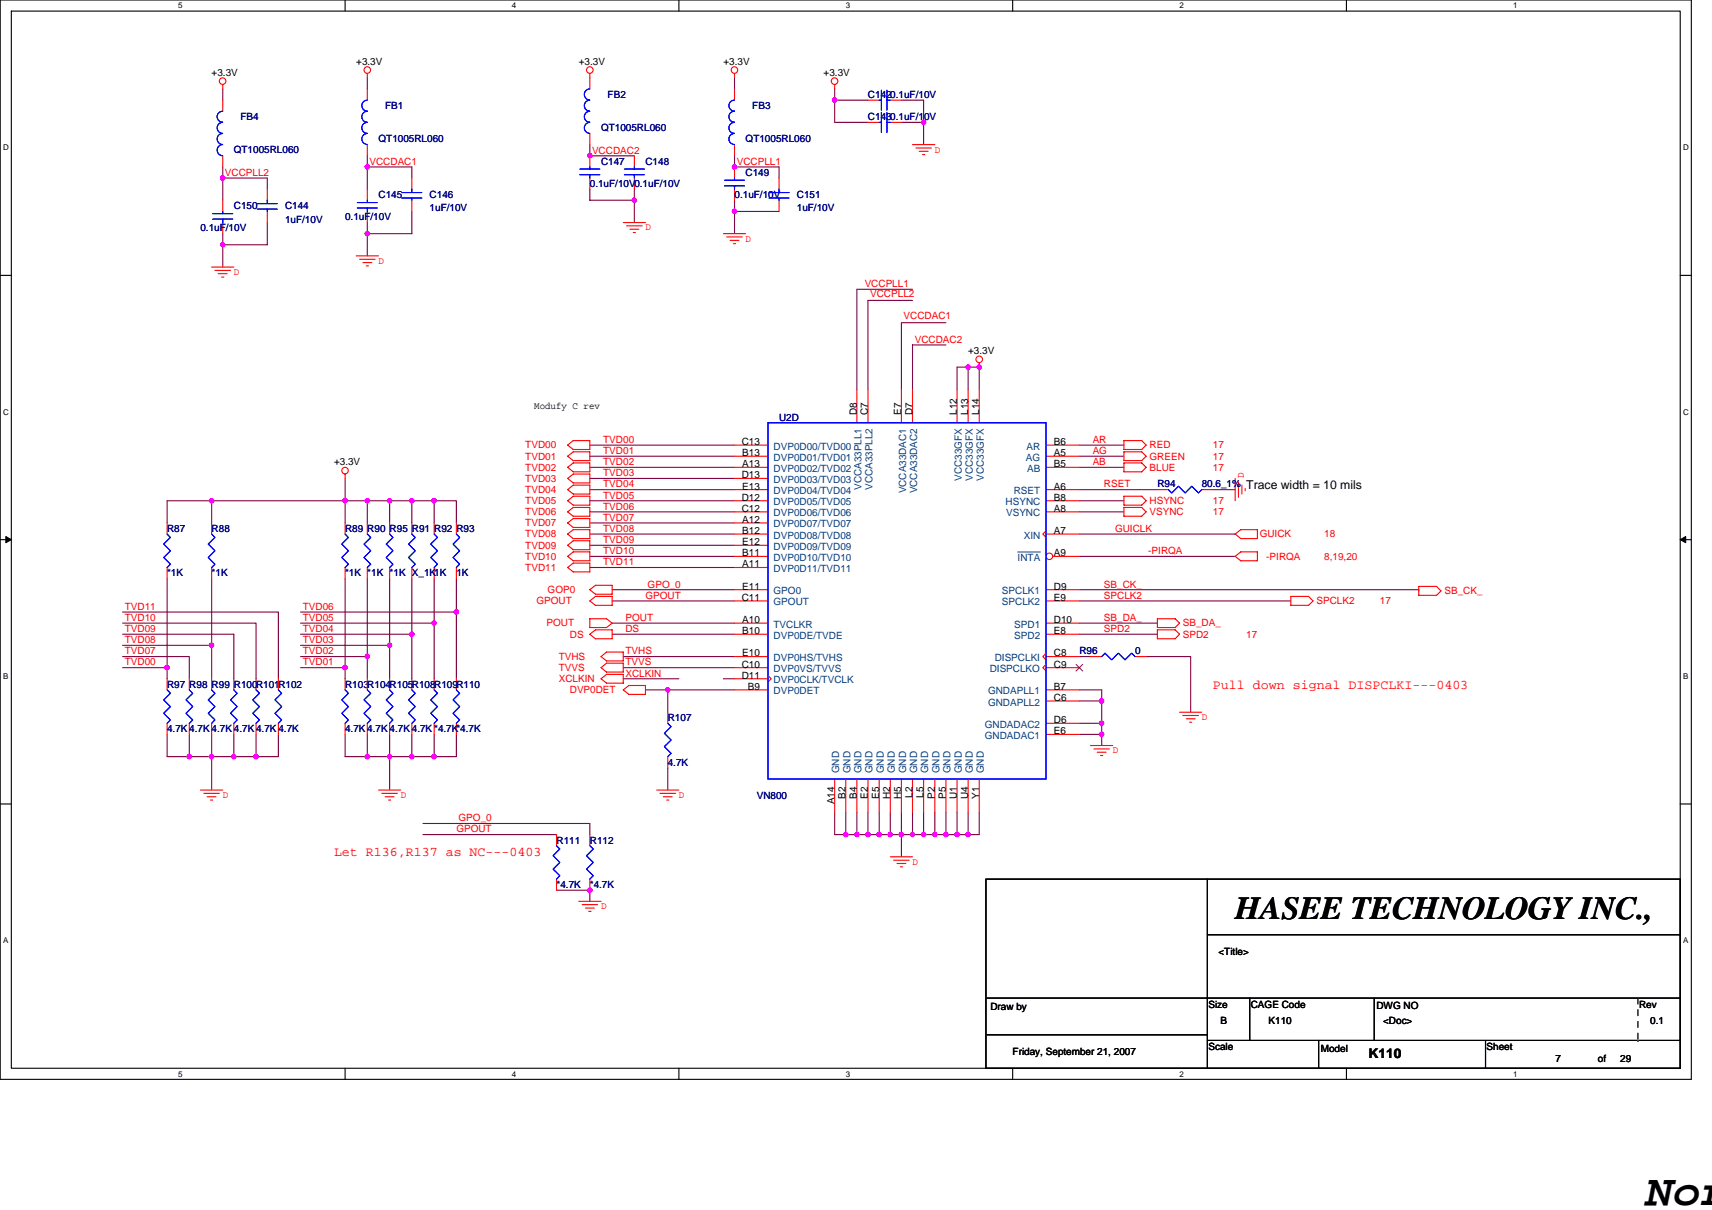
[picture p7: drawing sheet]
<svg xmlns="http://www.w3.org/2000/svg" width="297mm" height="210mm" viewBox="0 0 297 210" stroke-linecap="round" stroke-linejoin="round" font-family="sans-serif">
<path d="M0 0h293.5v187.2h-293.5zM2 1.9h289.5v183.4h-289.5z" fill="none" stroke="#000" stroke-width=".19"/>
<g fill="#fff">
<path d="M30.9 .2h.8v1.6h-.8z"/>
<path d="M30.9 185.5h.8v1.6h-.8z"/>
</g>
<path d="M59.9 0v1.9M59.9 185.3v1.9" fill="none" stroke="#000" stroke-width=".19"/>
<g fill="#fff">
<path d="M88.8 .2h.8v1.6h-.8z"/>
<path d="M88.8 185.5h.8v1.6h-.8z"/>
</g>
<path d="M117.8 0v1.9M117.8 185.3v1.9" fill="none" stroke="#000" stroke-width=".19"/>
<g fill="#fff">
<path d="M146.7 .2h.8v1.6h-.8z"/>
<path d="M146.7 185.5h.8v1.6h-.8z"/>
</g>
<path d="M175.7 0v1.9M175.7 185.3v1.9" fill="none" stroke="#000" stroke-width=".19"/>
<g fill="#fff">
<path d="M204.7 .2h.7v1.6h-.7z"/>
<path d="M204.7 185.5h.7v1.6h-.7z"/>
</g>
<path d="M233.6 0v1.9M233.6 185.3v1.9" fill="none" stroke="#000" stroke-width=".19"/>
<g fill="#fff">
<path d="M262.6 .2h.7v1.6h-.7z"/>
<path d="M262.6 185.5h.7v1.6h-.7z"/>
<path d="M.5 24.8h1v1.6h-1z"/>
<path d="M292 24.8h1v1.6h-1z"/>
<path d="M.5 70.7h1v1.5h-1z"/>
<path d="M292 70.7h1v1.5h-1z"/>
</g>
<path d="M0 47.8h2M291.5 47.8h2" fill="none" stroke="#000" stroke-width=".19"/>
<g fill="#fff">
<path d="M.5 116.5h.9v1.6h-.9z"/>
<path d="M292 116.5h.9v1.6h-.9z"/>
</g>
<path d="M0 93.6h2M291.5 93.6h2" fill="none" stroke="#000" stroke-width=".19"/>
<path d="M1 93.1l1 .5-1 .5zM291.5 93.6l1-.5v1z" fill="#000" stroke="#000" stroke-width=".17"/>
<g fill="#fff">
<path d="M.5 162.4h.9v1.5h-.9z"/>
<path d="M292 162.4h.9v1.5h-.9z"/>
</g>
<path d="M0 139.5h2M291.5 139.5h2M171.1 152.5h120.4v32.8h-120.4zM209.5 152.5v32.8M171.3 179.5h38.2M171.3 173.1h120.2M209.5 162.2h82M216.8 173.1v7.4M238.4 173.1v7.4M209.5 180.5h82M228.8 180.5v4.8M257.7 180.5v4.8" fill="none" stroke="#000" stroke-width=".19"/>
<g fill="none" stroke="#800040" stroke-width=".19">
<path d="M38.6 15.4v2M63.7 13.5v1.9M127.4 13.5v1.9M144.8 15.4v5.8h5.8M144.8 17.4h5.8M156.4 17.4h3.8v7.7M38.6 29v5.7M38.6 30.9h7.8v1.9M46.4 38.6v3.9h-7.8M63.7 29h7.8v1.9M63.7 27v5.8M63.7 38.6v5.8"/>
<path d="M71.5 36.7v3.8h-7.8M102.3 25.1v1.9h7.8M102.3 32.8v1.9h7.8M110.1 32.8v5.8M127.4 27v2h7.8v1.9M127.4 34.7v5.8M127.4 36.7h7.8M156.4 21.2h3.8M38.6 40.5v5.8M158.3 50.2h-9.6v17.4M158.3 52.1h-7.7v15.5M164.1 59.8h-5.8v7.8"/>
<path d="M164.1 56h-7.7v11.6M102.3 79.1h25.1M102.3 77.2h25.1M168 63.7h1.9v3.9M168 63.7v3.9M168 63.7h-2v3.9M187.3 79.1h7.7M187.3 77.2h7.7M36.7 86.9h23.2v3.8M36.7 86.9h-7.7v3.8M36.7 86.9v3.8M59.9 83v3.9h15.4"/>
<path d="M63.7 86.9v3.8M67.6 86.9v3.8M71.5 86.9v3.8M75.3 86.9h3.9v3.8M75.3 86.9v3.8M102.3 90.7h25.1M102.3 96.5h25.1M102.3 86.9h25.1M102.3 94.6h25.1M102.3 98.4h25.1M102.3 81.1h25.1M102.3 83h25.1"/>
<path d="M102.3 92.6h25.1M102.3 84.9h25.1M102.3 88.8h25.1M187.3 96.5h27M187.3 86.9h7.7M187.3 81.1h7.7M187.3 92.6h27M187.3 84.9h13.5M187.3 88.8h7.7M210.5 84.9h3.8M21.3 106.2h27v11.6M21.3 108.1h23.1v9.7"/>
<path d="M21.3 113.9h11.5v3.9M21.3 115.8h7.7v2M21.3 110h19.3v7.8M21.3 112h15.4M29 100.4v15.4M36.7 100.4v17.4M52.2 110h19.3M52.2 115.8h7.7M52.2 113.9h11.5M52.2 108.1h23.1M52.2 112h15.4M52.2 106.2h27"/>
<path d="M59.9 100.4v17.4M63.7 100.4v17.4M67.6 100.4v17.4M71.5 100.4v17.4M75.3 100.4v17.4M79.2 100.4v17.4M106.2 104.2h21.2M106.2 110h21.2M106.2 102.3h21.2M106.2 108.1h21.2M108.1 117.8h9.7M108.1 115.8h19.3"/>
<path d="M108.1 113.9h19.3M112 119.7h15.4M115.9 119.7v3.8M125.5 117.8h1.9M187.3 119.7h3.9v1.9M187.3 104.2h36.7M187.3 110h13.5M187.3 113.9h1.9M187.3 102.3h58.9v.2M187.3 108.1h13.5M198.9 113.9h7.7v9.6M29 127.4v3.9h19.3v-3.9"/>
<path d="M32.8 127.4v3.9M36.7 127.4v9.7M40.6 127.4v3.9M44.4 127.4v3.9M59.9 127.4v3.9h19.3v-3.9M63.7 127.4v3.9M67.6 127.4v9.7M71.5 127.4v3.9M75.3 127.4v3.9M115.9 133.2v3.9M187.3 121.6h3.9v3.9M187.3 125.5h3.9"/>
<path d="M187.3 127.4h3.9M191.2 125.5v3.8M73.4 144.8h23.2M73.4 142.9h28.9v1.9M96.6 154.4h5.7v2M144.8 140.9v3.9h25.1v-3.9M146.7 140.9v3.9M148.7 140.9v3.9M150.6 140.9v3.9M152.5 140.9v3.9M154.5 140.9v3.9M156.4 140.9v7.7"/>
<path d="M158.3 140.9v3.9M160.2 140.9v3.9M162.2 140.9v3.9M164.1 140.9v3.9M166 140.9v3.9M168 140.9v3.9"/>
</g>
<g fill="#f0f" stroke="#f0f" stroke-width=".19">
<circle cx="115.8" cy="119.7" r=".38"/>
<circle cx="144.8" cy="17.4" r=".38"/>
<circle cx="191.1" cy="121.6" r=".38"/>
<circle cx="191.1" cy="127.4" r=".38"/>
<circle cx="160.3" cy="21.2" r=".38"/>
<circle cx="169.9" cy="63.7" r=".38"/>
<circle cx="168" cy="63.7" r=".38"/>
<circle cx="168" cy="144.8" r=".38"/>
<circle cx="146.7" cy="144.8" r=".38"/>
<circle cx="148.7" cy="144.8" r=".38"/>
<circle cx="160.3" cy="144.8" r=".38"/>
<circle cx="158.3" cy="144.8" r=".38"/>
<circle cx="154.5" cy="144.8" r=".38"/>
<circle cx="150.6" cy="144.8" r=".38"/>
<circle cx="152.5" cy="144.8" r=".38"/>
<circle cx="164.1" cy="144.8" r=".38"/>
<circle cx="162.2" cy="144.8" r=".38"/>
<circle cx="166" cy="144.8" r=".38"/>
<circle cx="191.1" cy="125.5" r=".38"/>
<circle cx="156.4" cy="144.8" r=".38"/>
<circle cx="102.3" cy="27" r=".38"/>
<circle cx="110" cy="34.7" r=".38"/>
<circle cx="127.4" cy="36.7" r=".38"/>
<circle cx="127.4" cy="28.9" r=".38"/>
<circle cx="38.6" cy="42.4" r=".38"/>
<circle cx="38.6" cy="30.9" r=".38"/>
<circle cx="63.7" cy="40.5" r=".38"/>
<circle cx="63.7" cy="28.9" r=".38"/>
<circle cx="36.7" cy="111.9" r=".38"/>
<circle cx="44.4" cy="131.3" r=".38"/>
<circle cx="36.7" cy="131.3" r=".38"/>
<circle cx="32.8" cy="131.3" r=".38"/>
<circle cx="40.6" cy="131.3" r=".38"/>
<circle cx="71.4" cy="110" r=".38"/>
<circle cx="67.6" cy="111.9" r=".38"/>
<circle cx="63.7" cy="113.9" r=".38"/>
<circle cx="71.4" cy="131.3" r=".38"/>
<circle cx="75.3" cy="131.3" r=".38"/>
<circle cx="67.6" cy="131.3" r=".38"/>
<circle cx="63.7" cy="131.3" r=".38"/>
<circle cx="29" cy="115.8" r=".38"/>
<circle cx="79.2" cy="106.2" r=".38"/>
<circle cx="75.3" cy="108.1" r=".38"/>
<circle cx="59.9" cy="115.8" r=".38"/>
<circle cx="75.3" cy="86.9" r=".38"/>
<circle cx="67.6" cy="86.9" r=".38"/>
<circle cx="59.9" cy="86.9" r=".38"/>
<circle cx="71.4" cy="86.9" r=".38"/>
<circle cx="63.7" cy="86.9" r=".38"/>
<circle cx="36.7" cy="86.9" r=".38"/>
<circle cx="102.3" cy="154.4" r=".38"/>
</g>
<g fill="none" stroke="#f00" stroke-width=".19">
<path d="M38.6 14.7v.7M63.7 12.7v.8M102.3 12.7v.8M127.4 12.7v.8M144.8 14.7v.7M63.7 32.8v1.9M63.7 36.7v1.9M108.1 38.6h3.9M108.7 39.2h2.7M109.3 39.8h1.5M158.3 25.1h3.9M158.9 25.7h2.7"/>
<path d="M159.5 26.2h1.5M160.1 26.8h.4M36.7 46.3h3.9M37.3 46.9h2.7M37.9 47.5h1.5M38.5 48.1h.3M61.8 44.4h3.9M62.4 45h2.7M63 45.6h1.5M63.5 46.1h.4M109.9 40.3h.4M125.5 40.5h3.9"/>
<path d="M126.1 41.1h2.7M126.7 41.7h1.5M127.3 42.3h.3M98.5 77.2l1-.8h2.8v1.6h-2.8zM98.5 79.1l1-.7h2.8v1.5h-2.8zM169.9 62.9v.8M195 76.4h3.1l.8 .8-.8 .8h-3.1zM195 78.4h3.1l.8 .7-.8 .8h-3.1zM36.7 90.7v1.9M36.7 98.4v2M59.9 82.2v.8M79.2 90.7v1.9"/>
<path d="M79.2 98.4v2M98.5 81.1l1-.8h2.8v1.6h-2.8zM98.5 83l1-.8h2.8v1.6h-2.8zM98.5 84.9l1-.7h2.8v1.5h-2.8zM98.5 86.9l1-.8h2.8v1.5h-2.8zM98.5 88.8l1-.8h2.8v1.6h-2.8zM98.5 90.7l1-.7h2.8v1.5h-2.8zM98.5 92.6l1-.7h2.8v1.5h-2.8zM98.5 94.6l1-.8h2.8v1.6h-2.8zM98.5 96.5l1-.8h2.8v1.6h-2.8zM98.5 98.4l1-.7h2.8v1.5h-2.8zM195 80.3h3.1l.8 .8-.8 .8h-3.1z"/>
<path d="M195 86.1h3.1l.8 .8-.8 .7h-3.1zM195 88h3.1l.8 .8-.8 .8h-3.1zM214.3 83v3.9M214.3 92.6l1-.7h2.9v1.5h-2.9zM214.3 96.5l1-.8h2.9v1.6h-2.9zM214.9 83.6v2.7M215.5 84.2v1.5M216 84.7v.4M32.8 117.8v1.9M44.4 117.8v1.9M79.2 117.8v1.9M102.3 107.3h2.9l1 .8-1 .8h-2.9z"/>
<path d="M102.3 110l1-.7h2.9v1.5h-2.9zM102.3 102.3l1-.8h2.9v1.6h-2.9zM102.3 104.2l1-.7h2.9v1.5h-2.9zM104.3 113.9l.9-.8h2.9v1.6h-2.9zM104.3 115.8l.9-.8h2.9v1.6h-2.9zM104.3 117.8l.9-.8h2.9v1.5h-2.9zM108.1 119.7l1-.8h2.9v1.6h-2.9zM181.5 119.7h5.8M189.2 113.9h2M196.9 113.9h2M200.8 109.3h3.1l.8 .7-.8 .8h-3.1zM200.8 107.3h3.1l.8 .8-.8 .8h-3.1z"/>
<path d="M224 103.5h3.1l.7 .7-.7 .8h-3.1zM246.2 101.7h3.1l.7 .8-.7 .8h-3.1zM32.8 125.5v1.9M34.8 137.1h3.8M35.4 137.6h2.7M35.9 138.2h1.6M36.5 138.8h.4M44.4 125.5v1.9M65.7 137.1h3.8M66.2 137.6h2.8M66.8 138.2h1.6M67.4 138.8h.4"/>
<path d="M79.2 125.5v1.9M113.9 137.1h3.9M114.5 137.6h2.7M115.1 138.2h1.5M115.7 138.8h.4M181.5 125.5h5.8M181.5 127.4h5.8M181.5 121.6h5.8M189.2 129.3h3.9M189.8 129.9h2.7M190.4 130.5h1.5M190.9 131.1h.4"/>
<path d="M204.7 123.5h3.8M205.2 124.1h2.7M205.8 124.7h1.6M206.4 125.3h.4M100.4 156.4h3.9M101 156.9h2.7M101.6 157.5h1.5M102.1 158.1h.4M102.3 144.8v1.9M102.3 152.5v1.9M154.5 148.6h3.8M155 149.2h2.8"/>
<path d="M155.6 149.8h1.6M156.2 150.4h.4"/>
<circle cx="38.6" cy="14.1" r=".57"/>
<circle cx="63.7" cy="12.1" r=".57"/>
<circle cx="102.3" cy="12.1" r=".57"/>
<circle cx="127.4" cy="12.1" r=".57"/>
<circle cx="144.8" cy="14.1" r=".57"/>
<circle cx="169.9" cy="62.3" r=".57"/>
<circle cx="59.9" cy="81.6" r=".57"/>
</g>
<path d="M284.2 173.1v7.4M284.2 180.5h.1" fill="none" stroke="#fff" stroke-width=".17" stroke-dasharray="1 1 1 1 1 1 1 1"/>
<path d="M284.2 173.1v7.4M284.2 180.5h.1" fill="none" stroke="#000" stroke-width=".17" stroke-dasharray="1 1 1 1 1 1 1 1"/>
<path d="M62 36.1h3.5M62 35.1h3.5M63.7 34.7v.4M63.7 36.1v.6M36.7 92.6l.6 .6-1.2 1.2 1.2 1.1-1.2 1.2 1.2 1.2-.6 .5M79.2 92.6l.6 .6-1.2 1.2 1.2 1.1-1.2 1.2 1.2 1.2-.6 .5M32.8 119.7l.6 .6-1.1 1.1 1.1 1.2-1.1 1.1 1.1 1.2-.6 .6M44.4 119.7l.6 .6-1.1 1.1 1.1 1.2-1.1 1.1 1.1 1.2-.6 .6M79.2 119.7l.6 .6-1.2 1.1 1.2 1.2-1.2 1.1 1.2 1.2-.6 .6M191.2 113.9l.5-.6 1.2 1.2 1.1-1.2 1.2 1.2 1.2-1.2 .5 .6M102.3 146.7l.6 .6-1.1 1.1 1.1 1.2-1.1 1.2 1.1 1.1-.6 .6" fill="none" stroke="#00f" stroke-width=".19"/>
<circle cx="182.1" cy="96.5" r=".57" fill="#fff" stroke="#f00" stroke-width=".19"/>
<g fill="none" stroke="#f00" stroke-width=".19">
<path d="M38.6 17.4v1.9M63.7 15.4v2M102.3 13.5v1.9M127.4 15.4v2M150.6 17.4h1.9M154.5 17.4h1.9M38.6 27v2M38.6 34.7v2M38.6 38.6v1.9M46.4 32.8v1.9M46.4 36.7v1.9M63.7 25.1v1.9"/>
<path d="M71.5 30.9v1.9M71.5 34.7v2M102.3 23.2v1.9M102.3 27v2M102.3 30.9v1.9M110.1 27v2M110.1 30.9v1.9M127.4 25.1v1.9M127.4 29v1.9M127.4 32.8v1.9M135.2 30.9v1.9M135.2 34.7v2"/>
<path d="M150.6 21.2h1.9M154.5 21.2h1.9M127.4 77.2h5.8M127.4 79.1h5.8M148.7 67.6v5.7M150.6 67.6v5.7M156.4 67.6v5.7M158.3 67.6v5.7M166 67.6v5.7M168 67.6v5.7M169.9 67.6v5.7M181.5 77.2h5.8"/>
<path d="M181.5 79.1h5.8M29 90.7v1.9M29 98.4v2M59.9 90.7v1.9M59.9 98.4v2M63.7 90.7v1.9M63.7 98.4v2M67.6 90.7v1.9M67.6 98.4v2M71.5 90.7v1.9M71.5 98.4v2M75.3 90.7v1.9"/>
<path d="M75.3 98.4v2M127.4 96.5h5.8M127.4 81.1h5.8M127.4 84.9h5.8M127.4 86.9h5.8M127.4 88.8h5.8M127.4 92.6h5.8M127.4 83h5.8M127.4 90.7h5.8M127.4 94.6h5.8M127.4 98.4h5.8M181.5 92.1l-.6 .5 .6 .6"/>
<path d="M181.5 81.1h5.8M181.5 84.9h5.8M181.5 86.9h5.8M181.5 88.8h5.8M181.5 92.6h5.8M182.7 96.5h4.6M200.8 84.9h1.9M208.5 84.9h2M29 117.8v1.9M36.7 117.8v1.9M40.6 117.8v1.9M48.3 117.8v1.9"/>
<path d="M59.9 117.8v1.9M63.7 117.8v1.9M67.6 117.8v1.9M71.5 117.8v1.9M75.3 117.8v1.9M127.4 102.3h5.8M127.4 104.2h5.8M127.4 115.8h5.8M127.4 113.9h5.8M127.4 117.8h5.8M127.4 110h5.8M127.4 108.1h5.8"/>
<path d="M127.4 119.7h5.8M133.2 117.2l.6 .6-.6 .5M181.5 113.3l-.6 .6 .6 .6M181.5 115.3l-.6 .5 .6 .6M181.5 102.3h5.8M181.5 104.2h5.8M181.5 115.8h5.8M181.5 113.9h5.8M181.5 110h5.8M181.5 108.1h5.8M29 125.5v1.9M36.7 125.5v1.9"/>
<path d="M40.6 125.5v1.9M48.3 125.5v1.9M59.9 125.5v1.9M63.7 125.5v1.9M67.6 125.5v1.9M71.5 125.5v1.9M75.3 125.5v1.9M115.9 123.5v2M115.9 131.3v1.9M144.8 135.1v5.8M146.7 135.1v5.8M148.7 135.1v5.8"/>
<path d="M150.6 135.1v5.8M152.5 135.1v5.8M154.5 135.1v5.8M156.4 135.1v5.8M158.3 135.1v5.8M160.2 135.1v5.8M162.2 135.1v5.8M164.1 135.1v5.8M166 135.1v5.8M168 135.1v5.8M169.9 135.1v5.8M96.6 144.8v1.9"/>
<path d="M96.6 152.5v1.9"/>
</g>
<path d="M176.6 95.8h3.9" fill="none" stroke="#004080" stroke-width=".17"/>
<path d="M186.7 115.3l1.2 1.1M187.9 115.3l-1.2 1.1" fill="none" stroke="#804000" stroke-width=".17"/>
<g fill="none" stroke="#00f" stroke-width=".19">
<path d="M38.6 19.3a.95 .95 0 0 0-.9 1 .95 .95 0 0 0 .9 .9 .96 .96 0 0 0-.9 1 .96 .96 0 0 0 .9 .9M63.7 17.4a.95 .95 0 0 0-.9 .9 .95 .95 0 0 0 .9 1 .96 .96 0 0 0-.9 .9 .96 .96 0 0 0 .9 1 .96 .96 0 0 0-.9 1 .96 .96 0 0 0 .9 .9M102.3 15.4a.96 .96 0 0 0-.9 1 .96 .96 0 0 0 .9 1M102.3 17.4a.95 .95 0 0 0-.9 .9 .95 .95 0 0 0 .9 1 .96 .96 0 0 0-.9 .9 .96 .96 0 0 0 .9 1 .96 .96 0 0 0-.9 1 .96 .96 0 0 0 .9 .9M127.4 17.4a.95 .95 0 0 0-.9 .9 .95 .95 0 0 0 .9 1 .96 .96 0 0 0-.9 .9 .96 .96 0 0 0 .9 1 .96 .96 0 0 0-.9 1 .96 .96 0 0 0 .9 .9M152.5 17.4h.4M152.9 15.6v3.5M152.9 19.5v3.5M153.9 15.6v3.5M153.9 19.5v3.5M153.9 17.4h.6M36.9 38h3.5"/>
<path d="M36.9 37.1h3.5M38.6 23.2a.95 .95 0 0 0-.9 .9 .95 .95 0 0 0 .9 1 .97 .97 0 0 0-.9 .9 .97 .97 0 0 0 .9 1M38.6 36.7v.4M38.6 38v.6M44.6 35.3h3.5M44.6 36.3h3.5M46.4 34.7v.6M46.4 36.3v.4M63.7 23.2a.95 .95 0 0 0-.9 .9 .95 .95 0 0 0 .9 1M69.7 33.4h3.5M69.7 34.4h3.5M71.5 32.8v.6"/>
<path d="M71.5 34.4v.3M100.6 30.3h3.5M100.6 29.3h3.5M102.3 29v.3M102.3 30.3v.6M108.3 30.3h3.5M108.3 29.3h3.5M110.1 29v.3M110.1 30.3v.6M125.7 32.2h3.5M125.7 31.3h3.5M127.4 23.2a.95 .95 0 0 0-.9 .9 .95 .95 0 0 0 .9 1"/>
<path d="M127.4 30.9v.4M127.4 32.2v.6M133.4 33.4h3.5M133.4 34.4h3.5M135.2 32.8v.6M135.2 34.4v.3M152.5 21.2h.4M153.9 21.2h.6M133.2 73.3h48.3v61.8h-48.3zM29 92.6l.6 .6-1.2 1.2 1.2 1.1-1.2 1.2 1.2 1.2-.6 .5M59.9 92.6l.5 .6-1.1 1.2 1.1 1.1-1.1 1.2 1.1 1.2-.5 .5M63.7 92.6l.6 .6-1.1 1.2 1.1 1.1-1.1 1.2 1.1 1.2-.6 .5"/>
<path d="M67.6 92.6l.6 .6-1.2 1.2 1.2 1.1-1.2 1.2 1.2 1.2-.6 .5M71.5 92.6l.5 .6-1.1 1.2 1.1 1.1-1.1 1.2 1.1 1.2-.5 .5M75.3 92.6l.6 .6-1.2 1.2 1.2 1.1-1.2 1.2 1.2 1.2-.6 .5M202.7 84.9l.6 .6 1.2-1.2 1.1 1.2 1.2-1.2 1.1 1.2 .6-.6M29 119.7l.6 .6-1.2 1.1 1.2 1.2-1.2 1.1 1.2 1.2-.6 .6M36.7 119.7l.6 .6-1.2 1.1 1.2 1.2-1.2 1.1 1.2 1.2-.6 .6M40.6 119.7l.5 .6-1.1 1.1 1.1 1.2-1.1 1.1 1.1 1.2-.5 .6M48.3 119.7l.6 .6-1.2 1.1 1.2 1.2-1.2 1.1 1.2 1.2-.6 .6M59.9 119.7l.5 .6-1.1 1.1 1.1 1.2-1.1 1.1 1.1 1.2-.5 .6M63.7 119.7l.6 .6-1.1 1.1 1.1 1.2-1.1 1.1 1.1 1.2-.6 .6M67.6 119.7l.6 .6-1.2 1.1 1.2 1.2-1.2 1.1 1.2 1.2-.6 .6M71.5 119.7l.5 .6-1.1 1.1 1.1 1.2-1.1 1.1 1.1 1.2-.5 .6"/>
<path d="M75.3 119.7l.6 .6-1.2 1.1 1.2 1.2-1.2 1.1 1.2 1.2-.6 .6M115.9 125.5l.5 .5-1.1 1.2 1.1 1.2-1.1 1.1 1.1 1.2-.5 .6M96.6 146.7l.5 .6-1.1 1.1 1.1 1.2-1.1 1.2 1.1 1.1-.5 .6"/>
</g>
<g fill="#f0f" stroke="#f0f" stroke-width=".19">
<circle cx="115.8" cy="119.7" r=".38"/>
<circle cx="144.8" cy="17.4" r=".38"/>
<circle cx="191.1" cy="121.6" r=".38"/>
<circle cx="191.1" cy="127.4" r=".38"/>
<circle cx="160.3" cy="21.2" r=".38"/>
<circle cx="169.9" cy="63.7" r=".38"/>
<circle cx="168" cy="63.7" r=".38"/>
<circle cx="168" cy="144.8" r=".38"/>
<circle cx="146.7" cy="144.8" r=".38"/>
<circle cx="148.7" cy="144.8" r=".38"/>
<circle cx="160.3" cy="144.8" r=".38"/>
<circle cx="158.3" cy="144.8" r=".38"/>
<circle cx="154.5" cy="144.8" r=".38"/>
<circle cx="150.6" cy="144.8" r=".38"/>
<circle cx="152.5" cy="144.8" r=".38"/>
<circle cx="164.1" cy="144.8" r=".38"/>
<circle cx="162.2" cy="144.8" r=".38"/>
<circle cx="166" cy="144.8" r=".38"/>
<circle cx="191.1" cy="125.5" r=".38"/>
<circle cx="156.4" cy="144.8" r=".38"/>
<circle cx="102.3" cy="27" r=".38"/>
<circle cx="110" cy="34.7" r=".38"/>
<circle cx="127.4" cy="36.7" r=".38"/>
<circle cx="127.4" cy="28.9" r=".38"/>
<circle cx="38.6" cy="42.4" r=".38"/>
<circle cx="38.6" cy="30.9" r=".38"/>
<circle cx="63.7" cy="40.5" r=".38"/>
<circle cx="63.7" cy="28.9" r=".38"/>
<circle cx="36.7" cy="111.9" r=".38"/>
<circle cx="44.4" cy="131.3" r=".38"/>
<circle cx="36.7" cy="131.3" r=".38"/>
<circle cx="32.8" cy="131.3" r=".38"/>
<circle cx="40.6" cy="131.3" r=".38"/>
<circle cx="71.4" cy="110" r=".38"/>
<circle cx="67.6" cy="111.9" r=".38"/>
<circle cx="63.7" cy="113.9" r=".38"/>
<circle cx="71.4" cy="131.3" r=".38"/>
<circle cx="75.3" cy="131.3" r=".38"/>
<circle cx="67.6" cy="131.3" r=".38"/>
<circle cx="63.7" cy="131.3" r=".38"/>
<circle cx="29" cy="115.8" r=".38"/>
<circle cx="79.2" cy="106.2" r=".38"/>
<circle cx="75.3" cy="108.1" r=".38"/>
<circle cx="59.9" cy="115.8" r=".38"/>
<circle cx="75.3" cy="86.9" r=".38"/>
<circle cx="67.6" cy="86.9" r=".38"/>
<circle cx="59.9" cy="86.9" r=".38"/>
<circle cx="71.4" cy="86.9" r=".38"/>
<circle cx="63.7" cy="86.9" r=".38"/>
<circle cx="36.7" cy="86.9" r=".38"/>
<circle cx="102.3" cy="154.4" r=".38"/>
</g>
<text font-size="7.7" x="285.7" y="209.1">Nor</text>
<text font-size="5.6" x="214.3" y="159.4">HASEE TECHNOLOGY INC.,</text>
<g font-size="2.3" fill="#f00">
<text x="210.5" y="119.6">Pull down signal DISPCLKI---0403</text>
<text x="58" y="148.5">Let R136,R137 as NC---0403</text>
</g>
<text font-size="2.3" x="237.5" y="183.6">K110</text>
<text font-size="2.1" x="216.2" y="84.9">Trace width = 10 mils</text>
<g font-size="1.7">
<text x="61.8" y="11.2">+3.3V</text>
<text x="100.4" y="11.2">+3.3V</text>
<text x="125.5" y="11.2">+3.3V</text>
<text x="36.7" y="13.1">+3.3V</text>
<text x="142.9" y="13.1">+3.3V</text>
<text x="168" y="61.4">+3.3V</text>
<text x="92.7" y="70.9">Modufy C rev</text>
<text x="148.7" y="72" transform="rotate(-90 148.7 72)">D8</text>
<text x="150.6" y="72" transform="rotate(-90 150.6 72)">C7</text>
<text x="156.4" y="72" transform="rotate(-90 156.4 72)">E7</text>
<text x="158.3" y="72" transform="rotate(-90 158.3 72)">D7</text>
<text x="166" y="72" transform="rotate(-90 166 72)">L12</text>
<text x="168" y="72" transform="rotate(-90 168 72)">L13</text>
<text x="169.9" y="72" transform="rotate(-90 169.9 72)">L14</text>
<text x="128.7" y="77.2">C13</text>
<text x="182.9" y="77.2">B6</text>
<text x="58" y="80.7">+3.3V</text>
<text x="128.7" y="83">D13</text>
<text x="128.8" y="79.1">B13</text>
<text x="128.8" y="81">A13</text>
<text x="182.9" y="79.1">A5</text>
<text x="182.9" y="81">B5</text>
<text x="128.7" y="86.8">D12</text>
<text x="128.7" y="88.8">C12</text>
<text x="128.8" y="84.9">E13</text>
<text x="182.9" y="86.8">B8</text>
<text x="182.9" y="84.9">A6</text>
<text x="182.9" y="88.8">A8</text>
<text x="128.8" y="90.7">A12</text>
<text x="128.8" y="92.6">B12</text>
<text x="128.8" y="94.6">E12</text>
<text x="182.9" y="92.6">A7</text>
<text x="128.8" y="96.5">B11</text>
<text x="128.8" y="98.4">A11</text>
<text x="182.9" y="96.5">A9</text>
<text x="128.7" y="104.2">C11</text>
<text x="128.8" y="102.3">E11</text>
<text x="182.9" y="102.3">D9</text>
<text x="182.9" y="104.2">E9</text>
<text x="128.8" y="113.9">E10</text>
<text x="128.8" y="110">B10</text>
<text x="128.8" y="108.1">A10</text>
<text x="182.9" y="108.1">D10</text>
<text x="182.9" y="110">E8</text>
<text x="182.9" y="113.9">C8</text>
<text x="128.7" y="115.8">C10</text>
<text x="128.7" y="117.7">D11</text>
<text x="129.7" y="119.7">B9</text>
<text x="182.9" y="115.8">C9</text>
<text x="182.9" y="119.7">B7</text>
<text x="182.9" y="125.5">D6</text>
<text x="182.9" y="121.6">C6</text>
<text x="182.9" y="127.4">E6</text>
<text x="144.8" y="139.5" transform="rotate(-90 144.8 139.5)">A14</text>
<text x="146.7" y="138.6" transform="rotate(-90 146.7 138.6)">B2</text>
<text x="148.7" y="138.6" transform="rotate(-90 148.7 138.6)">B4</text>
<text x="150.6" y="138.6" transform="rotate(-90 150.6 138.6)">E2</text>
<text x="152.5" y="138.6" transform="rotate(-90 152.5 138.6)">E5</text>
<text x="154.4" y="138.7" transform="rotate(-90 154.4 138.7)">H2</text>
<text x="156.4" y="138.7" transform="rotate(-90 156.4 138.7)">H5</text>
<text x="158.3" y="138.4" transform="rotate(-90 158.3 138.4)">L2</text>
<text x="160.2" y="138.4" transform="rotate(-90 160.2 138.4)">L5</text>
<text x="162.2" y="138.6" transform="rotate(-90 162.2 138.6)">P2</text>
<text x="164.1" y="138.6" transform="rotate(-90 164.1 138.6)">P5</text>
<text x="166" y="138.7" transform="rotate(-90 166 138.7)">U1</text>
<text x="168" y="138.7" transform="rotate(-90 168 138.7)">U4</text>
<text x="169.9" y="138.6" transform="rotate(-90 169.9 138.6)">Y1</text>
<text x="211.4" y="165.6">&lt;Title&gt;</text>
<text x="171.8" y="175.3">Draw by</text>
<text x="209.7" y="174.9">Size</text>
<text x="211.8" y="177.6">B</text>
<text x="217" y="174.9">CAGE Code</text>
<text x="220.1" y="177.6">K110</text>
<text x="238.8" y="175.1">DWG NO</text>
<text x="240" y="177.6">&lt;Doc&gt;</text>
<text x="284.4" y="174.9">Rev</text>
<text x="286.3" y="177.6">0.1</text>
<text x="175.7" y="183">Friday, September 21, 2007</text>
<text x="209.7" y="182.2">Scale</text>
<text x="229.2" y="182.4">Model</text>
<text x="257.9" y="182.2">Sheet</text>
<text x="269.9" y="184.1">7</text>
<text x="277.2" y="184.1">of</text>
<text x="281.1" y="184.1">29</text>
</g>
<g font-size="1.7" fill="#000080">
<text x="105.4" y="17">FB2</text>
<text x="150.6" y="17">C1420.1uF/10V</text>
<text x="41.7" y="20.8">FB4</text>
<text x="66.8" y="18.9">FB1</text>
<text x="104.3" y="22.8">QT1005RL060</text>
<text x="130.5" y="18.9">FB3</text>
<text x="150.6" y="20.8">C1430.1uF/10V</text>
<text x="40.6" y="26.6">QT1005RL060</text>
<text x="65.7" y="24.7">QT1005RL060</text>
<text x="104.3" y="28.6">C147</text>
<text x="112" y="28.6">C148</text>
<text x="129.4" y="24.7">QT1005RL060</text>
<text x="65.7" y="34.4">C145</text>
<text x="74.5" y="34.4">C146</text>
<text x="102.3" y="32.4">0.1uF/10V0.1uF/10V</text>
<text x="127.4" y="34.4">0.1uF/10V</text>
<text x="129.4" y="30.5">C149</text>
<text x="138.3" y="34.4">C151</text>
<text x="34.8" y="40.2">0.1uF/10V</text>
<text x="40.6" y="36.3">C150</text>
<text x="49.5" y="36.3">C144</text>
<text x="49.5" y="38.6">1uF/10V</text>
<text x="59.9" y="38.2">0.1uF/10V</text>
<text x="74.5" y="36.7">1uF/10V</text>
<text x="138.3" y="36.7">1uF/10V</text>
<text x="135.2" y="73">U2D</text>
<text x="200.8" y="84.5">R94</text>
<text x="208.5" y="84.5">80.6_1%</text>
<text x="29" y="92.3">R87</text>
<text x="36.7" y="92.3">R88</text>
<text x="59.9" y="92.3">R89 R90 R95 R91 R92 R93</text>
<text x="29" y="100">*1K</text>
<text x="36.7" y="100">*1K</text>
<text x="59.9" y="100">*1K *1K *1K X_1K1K</text>
<text x="79.2" y="100">1K</text>
<text x="187.3" y="113.5">R96</text>
<text x="196.9" y="113.5">0</text>
<text x="29" y="119.3">R97 R98 R99 R100R101R102</text>
<text x="59.9" y="119.3">R103R104R105R108R109R110</text>
<text x="115.9" y="125.1">R107</text>
<text x="29" y="127">4.7K 4.7K 4.7K 4.7K 4.7K 4.7K</text>
<text x="59.9" y="127">4.7K 4.7K 4.7K 4.7K *4.7K*4.7K</text>
<text x="115.9" y="132.8">4.7K</text>
<text x="131.3" y="138.6">VN800</text>
<text x="96.6" y="146.3">R111</text>
<text x="102.3" y="146.3">R112</text>
<text x="96.6" y="154.1">*4.7K</text>
<text x="102.3" y="154.1">*4.7K</text>
</g>
<g font-size="1.7" fill="#f00">
<text x="64.1" y="28.6">VCCDAC1</text>
<text x="102.7" y="26.6">VCCDAC2</text>
<text x="127.8" y="28.6">VCCPLL1</text>
<text x="162.2" y="26.5">D</text>
<text x="39" y="30.5">VCCPLL2</text>
<text x="112" y="40">D</text>
<text x="129.4" y="41.9">D</text>
<text x="40.6" y="47.7">D</text>
<text x="65.7" y="45.8">D</text>
<text x="150" y="49.8">VCCPLL1</text>
<text x="151" y="51.5">VCCPLL2</text>
<text x="156.8" y="55.4">VCCDAC1</text>
<text x="158.7" y="59.5">VCCDAC2</text>
<text x="91.1" y="77.8">TVD00</text>
<text x="104.7" y="76.8">TVD00</text>
<text x="189.6" y="76.8">AR</text>
<text x="199.5" y="77.8">RED</text>
<text x="210.5" y="77.8">17</text>
<text x="91.1" y="79.7">TVD01</text>
<text x="91.1" y="81.7">TVD02</text>
<text x="91.1" y="83.6">TVD03</text>
<text x="104.7" y="78.8">TVD01</text>
<text x="104.7" y="80.7">TVD02</text>
<text x="104.7" y="82.6">TVD03</text>
<text x="189.6" y="78.8">AG</text>
<text x="189.6" y="80.7">AB</text>
<text x="199.5" y="79.7">GREEN</text>
<text x="199.5" y="81.7">BLUE</text>
<text x="210.5" y="81.7">17</text>
<text x="210.5" y="79.7">17</text>
<text x="215.8" y="83" transform="rotate(-90 215.8 83)">D</text>
<text x="91.1" y="85.5">TVD04</text>
<text x="91.1" y="87.4">TVD05</text>
<text x="91.1" y="89.4">TVD06</text>
<text x="104.7" y="86.5">TVD05</text>
<text x="104.7" y="84.6">TVD04</text>
<text x="104.7" y="88.4">TVD06</text>
<text x="191.5" y="84.6">RSET</text>
<text x="199.5" y="89.4">VSYNC</text>
<text x="199.5" y="87.4">HSYNC</text>
<text x="210.5" y="87.4">17</text>
<text x="210.5" y="89.4">17</text>
<text x="91.1" y="91.3">TVD07</text>
<text x="91.1" y="93.2">TVD08</text>
<text x="91.1" y="95.2">TVD09</text>
<text x="104.7" y="90.3">TVD07</text>
<text x="104.7" y="94.2">TVD09</text>
<text x="104.7" y="92.3">TVD08</text>
<text x="193.5" y="92.3">GUICLK</text>
<text x="218.6" y="93.2">GUICK</text>
<text x="229.8" y="93.2">18</text>
<text x="91.1" y="97.1">TVD10</text>
<text x="91.1" y="99">TVD11</text>
<text x="104.7" y="96.1">TVD10</text>
<text x="104.7" y="98.1">TVD11</text>
<text x="112.4" y="101.9">GPO_0</text>
<text x="191.5" y="101.9">SB_CK_</text>
<text x="199.2" y="96.1">-PIRQA</text>
<text x="219.7" y="97.1">-PIRQA</text>
<text x="229.8" y="97.1">8,19,20</text>
<text x="21.7" y="105.8">TVD11</text>
<text x="21.7" y="107.7">TVD10</text>
<text x="52.5" y="107.7">TVD05</text>
<text x="52.5" y="105.8">TVD06</text>
<text x="93.1" y="104.8">GPOUT</text>
<text x="95" y="102.9">GOP0</text>
<text x="108.5" y="107.7">POUT</text>
<text x="112" y="103.9">GPOUT</text>
<text x="191.5" y="103.9">SPCLK2</text>
<text x="191.5" y="107.7">SB_DA_</text>
<text x="228.4" y="104.8">SPCLK2</text>
<text x="239.4" y="104.8">17</text>
<text x="250.6" y="103.1">SB_CK_</text>
<text x="21.7" y="113.5">TVD07</text>
<text x="21.7" y="111.6">TVD08</text>
<text x="21.7" y="109.6">TVD09</text>
<text x="52.5" y="111.6">TVD03</text>
<text x="52.5" y="113.5">TVD02</text>
<text x="52.5" y="109.6">TVD04</text>
<text x="94.8" y="108.7">POUT</text>
<text x="98.9" y="110.6">DS</text>
<text x="108.5" y="113.5">TVHS</text>
<text x="108.5" y="109.6">DS</text>
<text x="191.5" y="109.6">SPD2</text>
<text x="205.2" y="110.6">SPD2</text>
<text x="205.2" y="108.7">SB_DA_</text>
<text x="216.2" y="110.6">17</text>
<text x="21.7" y="115.4">TVD00</text>
<text x="52.5" y="115.4">TVD01</text>
<text x="96.9" y="114.5">TVHS</text>
<text x="96.9" y="116.4">TVVS</text>
<text x="96.9" y="118.3">XCLKIN</text>
<text x="108.5" y="117.4">XCLKIN</text>
<text x="108.5" y="115.4">TVVS</text>
<text x="98.9" y="120.3">DVP0DET</text>
<text x="208.5" y="124.9">D</text>
<text x="193.1" y="130.7">D</text>
<text x="38.6" y="138.4">D</text>
<text x="69.5" y="138.4">D</text>
<text x="79.6" y="142.5">GPO_0</text>
<text x="117.8" y="138.4">D</text>
<text x="79.2" y="144.4">GPOUT</text>
<text x="158.3" y="150">D</text>
<text x="104.3" y="157.7">D</text>
</g>
<g font-size="1.7" fill="#004080">
<text x="134.2" y="78">DVP0D00/TVD00</text>
<text x="178.1" y="78">AR</text>
<text x="134.2" y="79.9">DVP0D01/TVD01</text>
<text x="134.2" y="81.9">DVP0D02/TVD02</text>
<text x="134.2" y="83.8">DVP0D03/TVD03</text>
<text x="166.9" y="83.4" transform="rotate(-90 166.9 83.4)">VCC33GFX</text>
<text x="168.8" y="83.4" transform="rotate(-90 168.8 83.4)">VCC33GFX</text>
<text x="170.7" y="83.4" transform="rotate(-90 170.7 83.4)">VCC33GFX</text>
<text x="178" y="79.9">AG</text>
<text x="178.2" y="81.9">AB</text>
<text x="134.2" y="85.7">DVP0D04/TVD04</text>
<text x="134.2" y="87.7">DVP0D05/TVD05</text>
<text x="134.2" y="89.6">DVP0D06/TVD06</text>
<text x="149.5" y="85" transform="rotate(-90 149.5 85)">VCCA33PLL1</text>
<text x="151.4" y="85" transform="rotate(-90 151.4 85)">VCCA33PLL2</text>
<text x="157.2" y="85.6" transform="rotate(-90 157.2 85.6)">VCCA33DAC1</text>
<text x="159.1" y="85.6" transform="rotate(-90 159.1 85.6)">VCCA33DAC2</text>
<text x="174.5" y="87.7">HSYNC</text>
<text x="174.6" y="89.6">VSYNC</text>
<text x="175.9" y="85.7">RSET</text>
<text x="134.2" y="91.5">DVP0D07/TVD07</text>
<text x="134.2" y="93.4">DVP0D08/TVD08</text>
<text x="134.2" y="95.4">DVP0D09/TVD09</text>
<text x="177.6" y="93.4">XIN</text>
<text x="134.2" y="97.3">DVP0D10/TVD10</text>
<text x="134.2" y="99.2">DVP0D11/TVD11</text>
<text x="176.6" y="97.3">INTA</text>
<text x="134.2" y="103.1">GPO0</text>
<text x="134.2" y="105">GPOUT</text>
<text x="173.8" y="103.1">SPCLK1</text>
<text x="173.8" y="105">SPCLK2</text>
<text x="134.2" y="110.8">DVP0DE/TVDE</text>
<text x="134.2" y="108.9">TVCLKR</text>
<text x="176" y="108.9">SPD1</text>
<text x="176" y="110.8">SPD2</text>
<text x="134.2" y="116.6">DVP0VS/TVVS</text>
<text x="134.2" y="114.7">DVP0HS/TVHS</text>
<text x="134.2" y="118.5">DVP0CLK/TVCLK</text>
<text x="171.7" y="116.6">DISPCLKO</text>
<text x="172.6" y="114.7">DISPCLKI</text>
<text x="134.2" y="120.5">DVP0DET</text>
<text x="171.4" y="120.5">GNDAPLL1</text>
<text x="171.4" y="122.4">GNDAPLL2</text>
<text x="170.9" y="126.3">GNDADAC2</text>
<text x="170.9" y="128.2">GNDADAC1</text>
<text x="145.6" y="134.2" transform="rotate(-90 145.6 134.2)">GND</text>
<text x="147.5" y="134.2" transform="rotate(-90 147.5 134.2)">GND</text>
<text x="149.5" y="134.2" transform="rotate(-90 149.5 134.2)">GND</text>
<text x="151.4" y="134.2" transform="rotate(-90 151.4 134.2)">GND</text>
<text x="153.3" y="134.2" transform="rotate(-90 153.3 134.2)">GND</text>
<text x="155.3" y="134.2" transform="rotate(-90 155.3 134.2)">GND</text>
<text x="157.2" y="134.2" transform="rotate(-90 157.2 134.2)">GND</text>
<text x="159.1" y="134.2" transform="rotate(-90 159.1 134.2)">GND</text>
<text x="161.1" y="134.2" transform="rotate(-90 161.1 134.2)">GND</text>
<text x="163" y="134.2" transform="rotate(-90 163 134.2)">GND</text>
<text x="164.9" y="134.2" transform="rotate(-90 164.9 134.2)">GND</text>
<text x="166.9" y="134.2" transform="rotate(-90 166.9 134.2)">GND</text>
<text x="168.8" y="134.2" transform="rotate(-90 168.8 134.2)">GND</text>
<text x="170.7" y="134.2" transform="rotate(-90 170.7 134.2)">GND</text>
</g>
<g font-size="1.4">
<text x="30.9" y="1.5">5</text>
<text x="88.8" y="1.5">4</text>
<text x="146.7" y="1.5">3</text>
<text x="204.7" y="1.5">2</text>
<text x="262.6" y="1.5">1</text>
<text x=".5" y="26.1">D</text>
<text x="292" y="26.1">D</text>
<text x=".5" y="71.9">C</text>
<text x="292" y="71.9">C</text>
<text x=".5" y="117.8">B</text>
<text x="292" y="117.8">B</text>
<text x=".5" y="163.6">A</text>
<text x="292" y="163.6">A</text>
<text x="30.9" y="186.8">5</text>
<text x="88.8" y="186.8">4</text>
<text x="146.7" y="186.8">3</text>
<text x="204.7" y="186.8">2</text>
<text x="262.6" y="186.8">1</text>
</g>
</svg>
